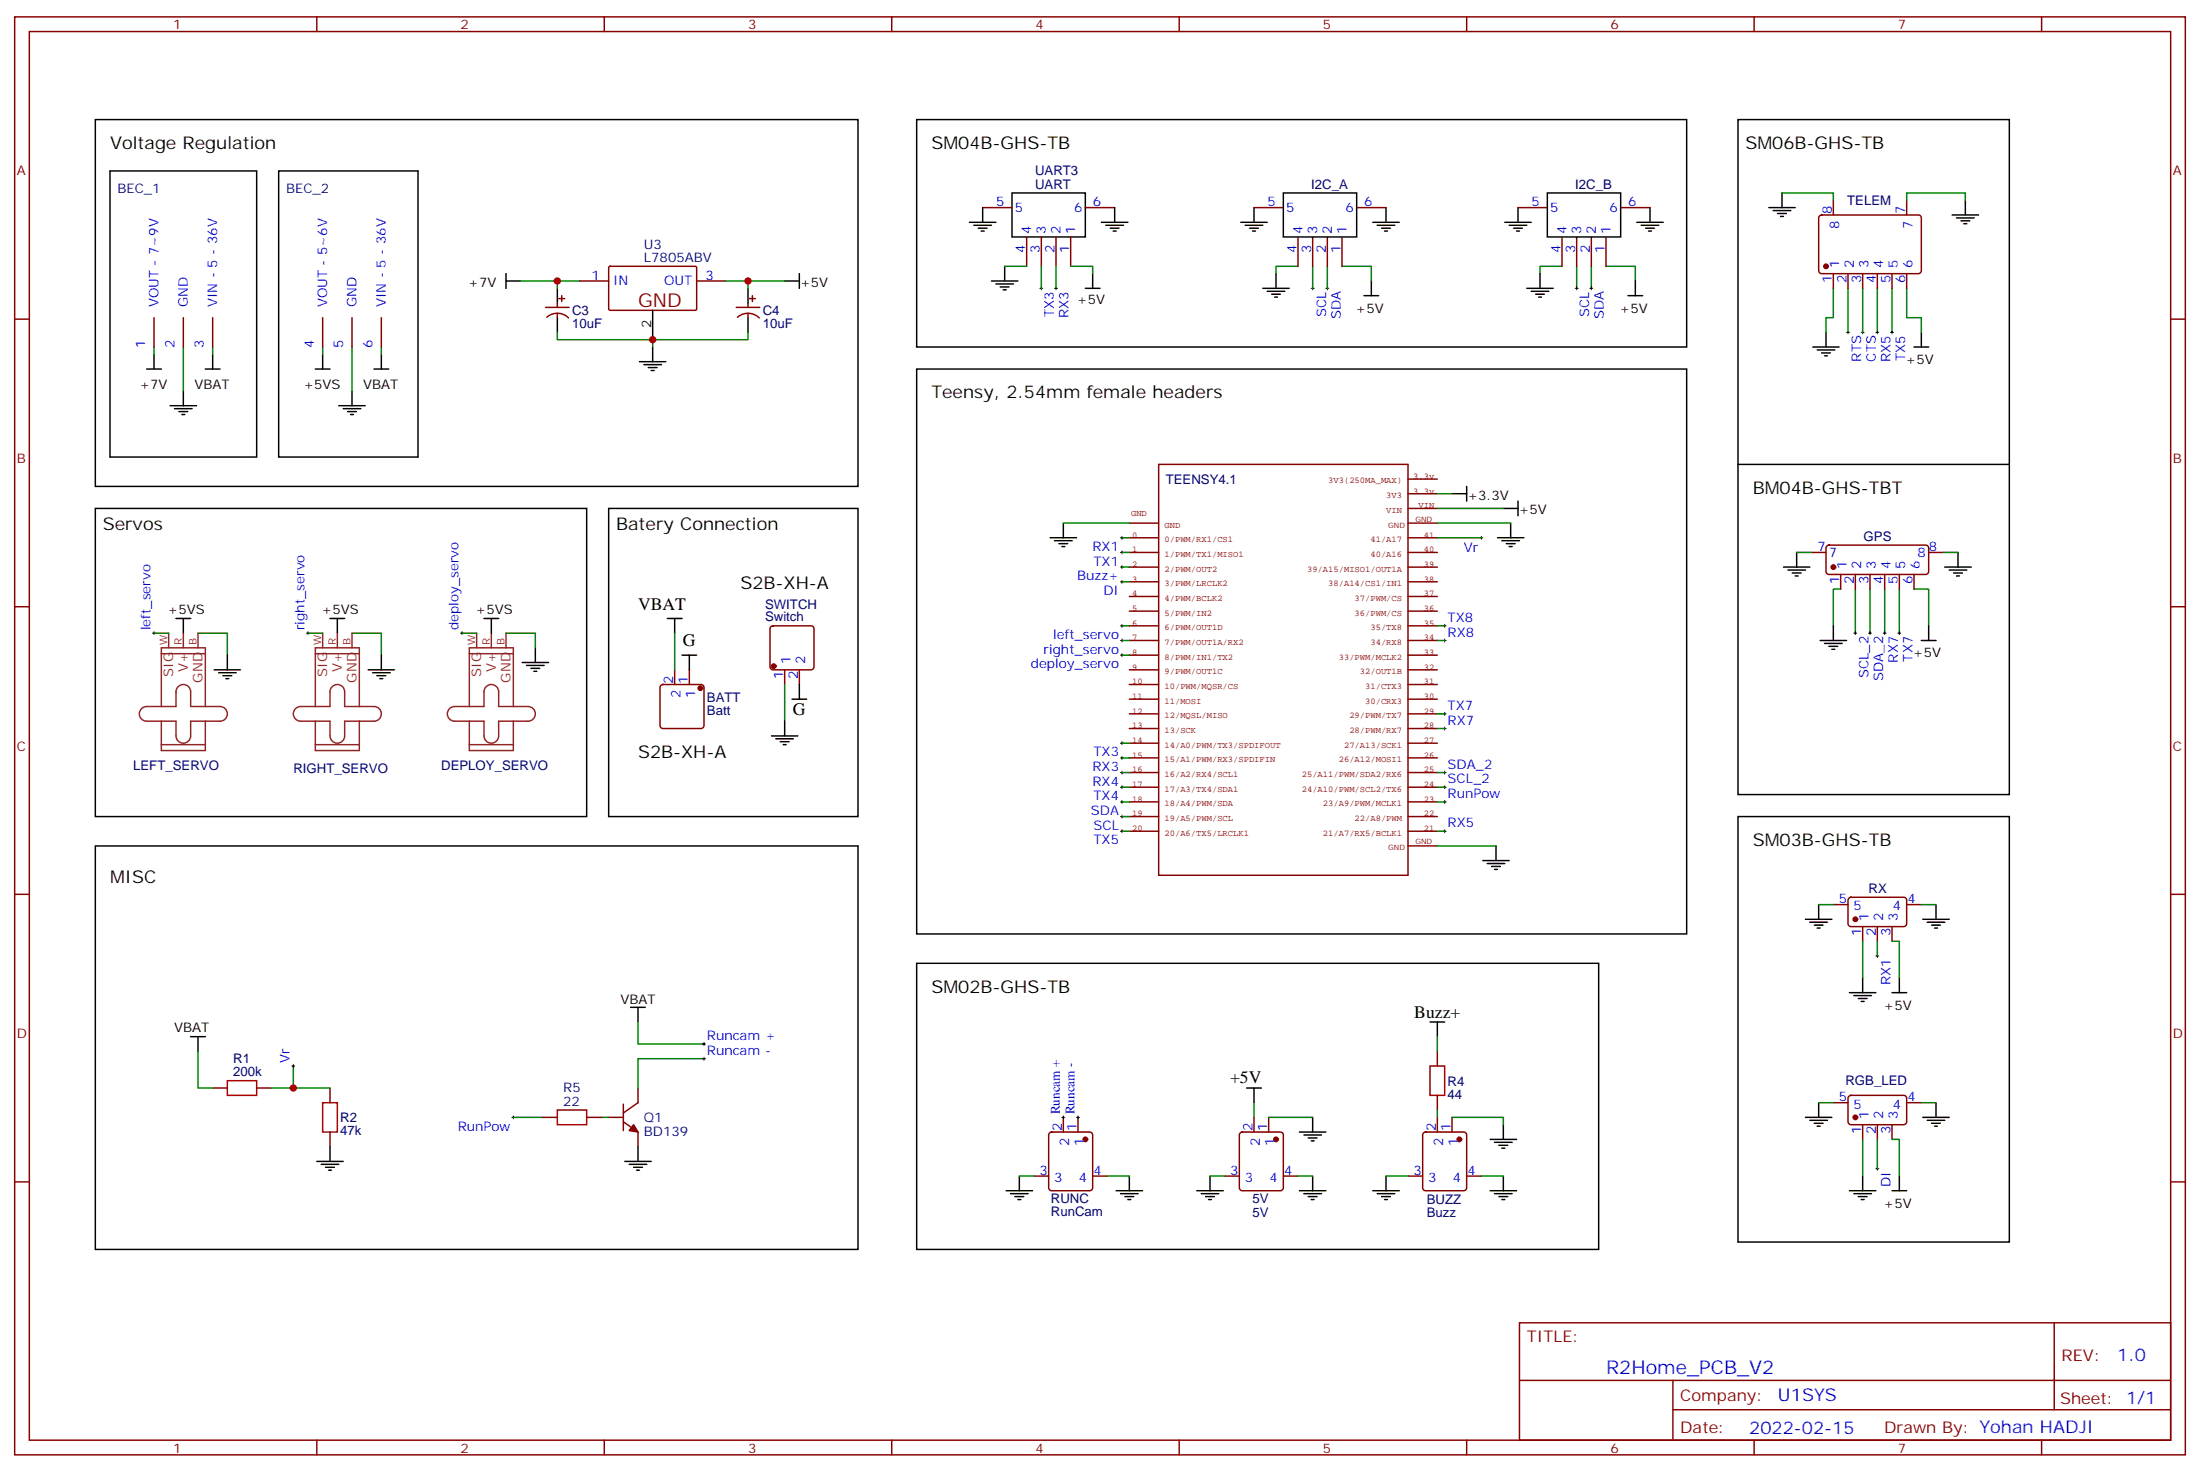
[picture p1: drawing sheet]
<svg xmlns="http://www.w3.org/2000/svg" width="529mm" height="354mm" viewBox="0 0 529 354" stroke-linecap="round" stroke-linejoin="round" font-family="sans-serif">
<g fill="none" stroke="#870000" stroke-width=".35">
<path d="M3.5 4.1h522.1v345.7h-522.1zM7.1 7.6h515v338.7h-515zM76.2 4.1v3.5M145.3 4.1v3.5M214.5 4.1v3.5M283.6 4.1v3.5M352.8 4.1v3.5M421.9 4.1v3.5M491.1 4.1v3.5M236.4 49.9h7M246.9 57v7M250.5 57v7"/>
<path d="M254 57v7M257.5 57v7M261.1 49.9h7M301.6 49.9h7.1M312.2 57v7M315.7 57v7M319.3 57v7M322.8 57v7M326.3 49.9h7.1M365.1 49.9h7.1M375.7 57v7M379.2 57v7"/>
<path d="M382.8 57v7M386.3 57v7M389.8 49.9h7.1M437.7 51.9l.4-.2h23.3a.71 .71 0 0 1 .7 .7v12.7a.76 .76 0 0 1-.7 .7h-23.3a.76 .76 0 0 1-.7-.7v-12.7zM441 48.2v3.5M458.6 48.2v3.5M3.5 76.7h3.6M37 76.4v7M44.1 76.4v7M51.2 76.4v7M77.6 76.4v7M84.7 76.4v7"/>
<path d="M91.7 76.4v7M131.2 73.9h5.7M131.5 76.3a3.8 3.8 0 0 1 5.3 .2M134.1 72.8v1.1M134.1 75.3v1.1M134.4 71.8h1.4M135.1 71.1v1.4M139.3 67.6h7.1M146.5 64.2l.3-.2 20.6 .1 .2 .3-.1 10-.3 .2h-20.6l-.2-.3zM167.6 67.6h7M177.1 73.9h5.6M177.4 76.3a3.8 3.8 0 0 1 5.2 .2"/>
<path d="M179.9 72.8v1.1M179.9 75.3v1.1M180.3 71.8h1.4M181 71.1v1.4M441 65.8v3.5M444.5 65.8v3.5M448 65.8v3.5M451.6 65.8v3.5M455.1 65.8v3.5M458.6 65.8v3.5M522.1 76.7h3.5M338.7 125.8h7"/>
<path d="M435.7 132.8h3.5M439.4 131.3l.5-.2h23.3a.71 .71 0 0 1 .7 .7v5.6a.76 .76 0 0 1-.7 .7h-23.3a.76 .76 0 0 1-.7-.7v-5.6zM442.7 138.1v3.5M446.3 138.1v3.5M449.8 138.1v3.5M453.3 138.1v3.5M456.8 138.1v3.5M460.4 138.1v3.5M463.9 132.8h3.5M3.5 145.9h3.6M185.4 150.7l.5-.2h9.2a.71 .71 0 0 1 .7 .7v9.1a.76 .76 0 0 1-.7 .7h-9.2a.76 .76 0 0 1-.7-.7v-9.1zM522.1 145.9h3.5"/>
<path d="M159 164.8l.5-.2h9.1a.71 .71 0 0 1 .7 .7v9.1a.76 .76 0 0 1-.7 .8h-9.1a.76 .76 0 0 1-.8-.8v-9.1zM162.3 161v3.6M165.8 161v3.6M188.7 161v3.6M192.3 161v3.6M3.5 215h3.6M338.7 203.4h7M441 217.5h3.5M444.7 215.9l.5-.2h12.7a.71 .71 0 0 1 .7 .7v5.7a.76 .76 0 0 1-.7 .7h-12.7a.76 .76 0 0 1-.7-.7v-5.7zM458.6 217.5h3.5M522.1 215h3.5M448 222.8v3.5"/>
<path d="M451.6 222.8v3.5M455.1 222.8v3.5M345.7 252.8v3.5M51.2 261.6h3.5M61.7 261.6h3.6M79.4 261.6v3.5M79.4 272.2v3.5M130.5 268.6h3.6M141.1 268.6h3.5M146.4 268.6h3.5M149.9 269.7l3.6 2.5v3.5M149.9 265.5v6.3"/>
<path d="M153.5 261.6v3.5l-3.6 2.5M252.5 272.4l.4-.2h9.2a.71 .71 0 0 1 .7 .7v12.7a.76 .76 0 0 1-.7 .7h-9.2a.76 .76 0 0 1-.7-.7v-12.7zM255.8 268.6v3.6M259.3 268.6v3.6M298.3 272.4l.5-.2h9.2a.71 .71 0 0 1 .7 .7v12.7a.76 .76 0 0 1-.7 .7h-9.2a.76 .76 0 0 1-.7-.7v-12.7zM301.6 268.6v3.6M305.2 268.6v3.6M342.4 272.4l.5-.2h9.2a.71 .71 0 0 1 .7 .7v12.7a.76 .76 0 0 1-.7 .7h-9.2a.76 .76 0 0 1-.7-.7v-12.7zM345.7 263.3v3.6M345.7 268.6v3.6M349.2 268.6v3.6M441 265.1h3.5"/>
<path d="M444.7 263.6l.5-.3h12.7a.71 .71 0 0 1 .7 .8v5.6a.76 .76 0 0 1-.7 .7h-12.7a.76 .76 0 0 1-.7-.7v-5.6zM448 270.4v3.5M451.6 270.4v3.5M455.1 270.4v3.5M458.6 265.1h3.5M3.5 284.2h3.6M248.7 282.8h3.5M262.8 282.8h3.5M294.6 282.8h3.5M308.7 282.8h3.5M338.7 282.8h3.5M352.8 282.8h3.5"/>
<path d="M522.1 284.2h3.5M365.5 318h156.6v28.3h-156.6zM494.1 318.1v20.8M365.5 331.9h156.5M402.4 338.9h119.6M402.4 331.9v14.1M76.2 346.3v3.5M145.3 346.3v3.5M214.5 346.3v3.5M283.6 346.3v3.5M352.8 346.3v3.5M421.9 346.3v3.5"/>
<path d="M491.1 346.3v3.5"/>
</g>
<g fill="none" stroke="#000" stroke-width=".35">
<path d="M22.9 28.8h183.5v88.1h-183.5zM220.5 28.8h185.2v54.6h-185.2zM418 28.8h65.3v162.2h-65.3zM26.5 41.1h35.2v68.8h-35.2zM67 41.1h33.5v68.8h-33.5zM233.2 53.4h6.3M234.2 54.2h4.3M235.3 54.9h2.1M236 55.6h.7M236.4 49.9v3.5M243.4 46.4h17.7v10.6h-17.7zM264.9 53.4h6.4"/>
<path d="M266 54.2h4.2M267.1 54.9h2.1M267.8 55.6h.7M268.1 49.9v3.5M298.4 53.4h6.4M299.5 54.2h4.2M300.6 54.9h2.1M301.3 55.6h.7M301.6 49.9v3.5M308.7 46.4h17.6v10.6h-17.6zM330.2 53.4h6.3M331.3 54.2h4.2"/>
<path d="M332.3 54.9h2.1M333 55.6h.7M333.4 49.9v3.5M361.9 53.4h6.4M363 54.2h4.2M364.1 54.9h2.1M364.8 55.6h.7M365.1 49.9v3.5M372.2 46.4h17.6v10.6h-17.6zM393.7 53.4h6.3M394.8 54.2h4.2M395.8 54.9h2.1"/>
<path d="M396.5 55.6h.7M396.9 49.9v3.5M425.4 49.9h6.4M426.5 50.6h4.2M427.6 51.3h2.1M428.3 52h.7M428.6 46.4v3.5M469.5 51.7h6.4M470.6 52.4h4.2M471.7 53.1h2.1M472.4 53.8h.7M472.7 48.2v3.5"/>
<path d="M121.7 67.6h3.5M121.7 65.8v3.5M134.1 69.3v3.5M134.1 76.4v3.5M157 74.6v7.1M179.9 69.3v3.5M179.9 76.4v3.5M188.7 67.6h3.6M192.3 65.8v3.5M238.5 67.6h6.3M239.5 68.3h4.3M240.6 69h2.1"/>
<path d="M241.3 69.7h.7M241.7 64v3.6M261.1 69.3h3.5M262.8 65.8v3.5M303.7 69.3h6.4M304.8 70h4.2M305.9 70.7h2.1M306.6 71.4h.7M306.9 65.8v3.5M328.1 71.1h3.5M329.8 67.6v3.5M367.2 69.3h6.4"/>
<path d="M368.3 70h4.2M369.4 70.7h2.1M370.1 71.4h.7M370.4 65.8v3.5M391.6 71.1h3.5M393.3 67.6v3.5M439.2 79.9v3.5M462.1 79.9v3.5M35.3 88.7h3.5M37 85.2v3.5M40.9 97.5h6.4M42 98.2h4.2"/>
<path d="M43 99h2.2M43.7 99.7h.7M44.1 94v3.5M49.4 88.7h3.5M51.2 85.2v3.5M75.8 88.7h3.6M77.6 85.2v3.5M81.5 97.5h6.3M82.5 98.2h4.3M83.6 99h2.1M84.3 99.7h.7M84.7 94v3.5"/>
<path d="M90 88.7h3.5M91.7 85.2v3.5M153.8 87h6.4M154.9 87.7h4.2M155.9 88.4h2.1M156.6 89.1h.7M157 83.4v3.6M220.5 88.7h185.2v135.8h-185.2zM436 83.4h6.4M437.1 84.1h4.2M438.1 84.8h2.2M438.9 85.5h.7"/>
<path d="M460.4 83.4h3.5M349.2 118.7h3.6M352.8 116.9v3.6M418 111.7h65.3M22.9 122.2h118.2v74.1h-118.2zM146.4 122.2h60v74.1h-60zM252.6 129.3h6.3M253.6 130h4.3M254.7 130.7h2.1M255.4 131.4h.7M255.8 125.8v3.5M360.2 129.3h6.3"/>
<path d="M361.2 130h4.3M361.6 122.2h3.5M362.3 130.7h2.1M363 131.4h.7M363.4 125.8v3.5M365.1 120.5v3.5M429 136.3h6.3M430 137.1h4.3M431.1 137.8h2.1M431.8 138.5h.7M432.2 132.8v3.5M467.8 136.3h6.3"/>
<path d="M468.8 137.1h4.3M469.9 137.8h2.1M470.6 138.5h.7M471 132.8v3.5M42.3 148.7h3.6M44.1 148.7v3.5M54.7 157.5v3.5M79.4 148.7h3.5M81.1 148.7v3.5M91.7 157.5v3.5M116.4 148.7h3.5M118.2 148.7v3.5"/>
<path d="M125.6 159.3h6.3M126.6 160h4.3M128.8 155.8v3.5M160.5 148.7h3.5M162.3 148.7v3.5M164 157.5h3.6M165.8 157.5v3.5M437.8 154h6.3M438.9 154.7h4.2M439.9 155.4h2.1M440.6 156.1h.7M441 150.5v3.5"/>
<path d="M462.1 154h3.6M463.9 150.5v3.5M51.5 161h6.4M52.6 161.7h4.2M53.6 162.5h2.1M54.3 163.2h.7M88.5 161h6.4M89.6 161.7h4.2M90.7 162.5h2.1M91.4 163.2h.7M127.7 160.7h2.1M128.4 161.4h.7"/>
<path d="M185.6 176.9h6.3M186.6 177.6h4.3M187.7 178.3h2.1M188.4 179h.7M188.7 173.4v3.5M190.5 168.1h3.5M192.3 164.6v3.5M418 196.3h65.3v102.3h-65.3zM22.9 203.4h183.5v97h-183.5zM356.7 206.9h6.3M357.7 207.6h4.2M358.8 208.3h2.1"/>
<path d="M359.5 209h.7M359.8 203.4v3.5M437.4 217.5v3.5M465.7 217.5v3.5M220.5 231.6h164v68.8h-164zM434.3 221h6.3M435.3 221.7h4.3M436.4 222.4h2.1M437.1 223.1h.7M444.9 238.7h6.3M445.9 239.4h4.2M448 235.1v3.6"/>
<path d="M455.1 238.7h3.5M456.8 235.1v3.6M462.5 221h6.3M463.5 221.7h4.3M464.6 222.4h2.1M465.3 223.1h.7M45.9 249.2h3.5M47.6 249.2v3.6M151.7 242.2h3.5M153.5 242.2v3.5M344 245.7h3.5M345.7 245.7v3.5"/>
<path d="M447 240.1h2.1M447.7 240.8h.7M76.2 279.2h6.3M77.3 279.9h4.2M79.4 275.7v3.5M150.3 279.2h6.3M151.3 279.9h4.3M153.5 275.7v3.5M299.9 261.6h3.5M301.6 261.6v3.5M312.6 272.2h6.3M313.6 272.9h4.3"/>
<path d="M314.7 273.6h2.1M315.4 274.3h.7M315.7 268.6v3.6M358.4 273.9h6.4M359.5 274.6h4.2M360.5 275.3h2.2M361.2 276h.7M361.6 270.4v3.5M434.3 268.6h6.3M435.3 269.3h4.3M436.4 270.1h2.1M437.1 270.8h.7"/>
<path d="M437.4 265.1v3.5M462.5 268.6h6.3M463.5 269.3h4.3M464.6 270.1h2.1M465.3 270.8h.7M465.7 265.1v3.5M78.3 280.6h2.1M79 281.3h.7M152.4 280.6h2.1M153.1 281.3h.7M242 286.3h6.4M243.1 287h4.2"/>
<path d="M244.1 287.7h2.1M244.8 288.4h.7M245.2 282.8v3.5M268.5 286.3h6.3M269.5 287h4.3M270.6 287.7h2.1M271.3 288.4h.7M271.6 282.8v3.5M287.9 286.3h6.3M288.9 287h4.3M290 287.7h2.1M290.7 288.4h.7"/>
<path d="M291 282.8v3.5M312.6 286.3h6.3M313.6 287h4.3M314.7 287.7h2.1M315.4 288.4h.7M315.7 282.8v3.5M330.2 286.3h6.3M331.3 287h4.2M332.3 287.7h2.1M333 288.4h.7M333.4 282.8v3.5M358.4 286.3h6.4"/>
<path d="M359.5 287h4.2M360.5 287.7h2.2M361.2 288.4h.7M361.6 282.8v3.5M444.9 286.3h6.3M445.9 287h4.2M447 287.7h2.1M447.7 288.4h.7M448 282.8v3.5M455.1 286.3h3.5M456.8 282.8v3.5"/>
</g>
<g fill="none" stroke="#008700" stroke-width=".35">
<path d="M428.6 46.4h12.4v1.8M458.6 48.2v-1.8h14.1v1.8M125.2 67.6h14.1M134.1 79.9v1.8h22.9v1.7M134.1 67.6v1.7M174.6 67.6h14.1M179.9 79.9v1.8h-22.9M179.9 67.6v1.7M241.7 64h5.2M250.5 64v5.3M254 64v5.3M257.5 64h5.3v1.8"/>
<path d="M312.2 64h-5.3v1.8M315.7 64v5.3M319.3 64v5.3M322.8 64h7v3.6M375.7 64h-5.3v1.8M379.2 64v5.3M382.8 64v5.3M386.3 64h7v3.6M441 69.3v7.1h-1.8v3.5M444.5 69.3v10.6M448 69.3v10.6M451.6 69.3v10.6"/>
<path d="M455.1 69.3v10.6M458.6 69.3v7.1h3.5v3.5M37 83.4v1.8M44.1 83.4v10.6M51.2 83.4v1.8M77.6 83.4v1.8M84.7 83.4v10.6M91.7 83.4v1.8M345.7 118.7h3.5M255.8 125.8h15.8M269.9 129.3h1.7M269.9 132.8h1.7"/>
<path d="M269.9 136.3h1.7M269.9 139.9h1.7M345.7 125.8h17.7M345.7 129.3h10.6M345.7 122.2h15.9M432.2 132.8h3.5M467.4 132.8h3.6M37 152.2h3.6M47.6 152.2h7.1v5.3M74.1 152.2h3.5M84.7 152.2h7v5.3M111.1 152.2h3.6"/>
<path d="M121.7 152.2h7.1v3.6M162.3 152.2v8.8M269.9 150.5h1.7M269.9 154h1.7M269.9 157.5h1.7M345.7 150.5h1.8M345.7 154h1.8M442.7 141.6h-1.7v8.9M446.3 141.6v10.6M449.8 141.6v10.6M453.3 141.6v10.6M456.8 141.6v10.6"/>
<path d="M460.4 141.6h3.5v8.9M188.7 164.6v8.8M269.9 178.7h1.7M345.7 171.6h1.8M345.7 175.2h1.8M269.9 182.2h1.7M269.9 185.7h1.7M269.9 189.3h1.7M269.9 192.8h1.7M269.9 196.3h1.7M269.9 199.8h1.7M345.7 185.7h1.8"/>
<path d="M345.7 189.3h1.8M345.7 192.8h1.8M345.7 199.8h1.8M345.7 203.4h14.1M437.4 217.5h3.6M462.1 217.5h3.6M448 226.3v8.8M451.6 226.3v3.5M455.1 226.3h1.7v8.8M47.6 252.8v8.8h3.6M70.6 256.3v5.3M153.5 245.7v5.3h15.8"/>
<path d="M169.3 254.5h-15.8v7.1M345.7 249.2v3.6M65.3 261.6h14.1M123.5 268.6h7M144.6 268.6h1.8M301.6 265.1v3.5M305.2 268.6h10.5M345.7 266.9v1.7M349.2 268.6h12.4v1.8M437.4 265.1h3.6M448 273.9v8.9M451.6 273.9v7.1"/>
<path d="M455.1 273.9h1.7v8.9M462.1 265.1h3.6M245.2 282.8h3.5M266.3 282.8h5.3M291 282.8h3.6M312.2 282.8h3.5M333.4 282.8h5.3M356.3 282.8h5.3"/>
</g>
<g fill="none" stroke="#8c2424" stroke-width=".35">
<path d="M38.8 157.2h10.6M40.6 152.2v3.6M44.1 152.2v3.6M47.6 152.2v3.6M75.8 157.2h10.6M77.6 152.2v3.6M81.1 152.2v3.6M84.7 152.2v3.6M112.9 157.2h10.6M114.7 152.2v3.6M118.2 152.2v3.6M121.7 152.2v3.6"/>
<path d="M34 170.4l.8-.5h.5h7v-3.6a1.76 1.76 0 0 1 1.8-1.7 1.76 1.76 0 0 1 1.8 1.7v3.6h7a1.76 1.76 0 0 1 1.8 1.7 1.76 1.76 0 0 1-1.8 1.8h-7v3.5a1.76 1.76 0 0 1-1.8 1.8 1.76 1.76 0 0 1-1.8-1.8v-3.5h-7a1.76 1.76 0 0 1-1.7-1.1 1.76 1.76 0 0 1 .4-1.9zM38.8 173.4v7h10.6v-7M38.8 169.9v-14.1h10.6v14.1M38.8 179h10.6M71.1 170.4l.8-.5h.4h7.1v-3.6a1.76 1.76 0 0 1 1.7-1.7 1.76 1.76 0 0 1 1.8 1.7v3.6h7.1a1.76 1.76 0 0 1 1.7 1.7 1.76 1.76 0 0 1-1.7 1.8h-7.1v3.5a1.76 1.76 0 0 1-1.8 1.8 1.76 1.76 0 0 1-1.7-1.8v-3.5h-7.1a1.76 1.76 0 0 1-1.6-1.1 1.76 1.76 0 0 1 .4-1.9zM75.8 173.4v7h10.6v-7M75.8 169.9v-14.1h10.6v14.1M75.8 179h10.6M108.1 170.4l.8-.5h.5h7v-3.6a1.76 1.76 0 0 1 1.8-1.7 1.76 1.76 0 0 1 1.7 1.7v3.6h7.1a1.76 1.76 0 0 1 1.8 1.7 1.76 1.76 0 0 1-1.8 1.8h-7.1v3.5a1.76 1.76 0 0 1-1.7 1.8 1.76 1.76 0 0 1-1.8-1.8v-3.5h-7a1.76 1.76 0 0 1-1.7-1.1 1.76 1.76 0 0 1 .4-1.9zM112.9 169.9v-14.1h10.6v14.1M112.9 173.4v7h10.6v-7M112.9 179h10.6"/>
</g>
<g fill="none" stroke="#000" stroke-width=".24">
<path d="M250.1 69.3h.7M250.5 69v.7M253.6 69.3h.8M254 69v.7M315.4 69.3h.7M315.7 69v.7M318.9 69.3h.7M319.3 69v.7M378.9 69.3h.7M379.2 69v.7M382.4 69.3h.7M382.8 69v.7"/>
<path d="M444.1 79.9h.8M444.5 79.6v.7M447.7 79.9h.7M448 79.6v.7M451.2 79.9h.7M451.6 79.6v.7M454.7 79.9h.7M455.1 79.6v.7M269.5 132.8h.7M269.5 129.3h.7M269.5 139.9h.7M269.5 136.3h.7"/>
<path d="M269.9 128.9v.7M269.9 132.5v.7M269.9 136v.7M269.9 139.5v.7M356 129.3h.7M356.3 128.9v.7M36.7 152.2h.7M37 151.9v.7M73.7 152.2h.7M74.1 151.9v.7M110.8 152.2h.7M111.1 151.9v.7"/>
<path d="M269.5 154h.7M269.5 150.5h.7M269.5 157.5h.7M269.9 150.1v.7M269.9 153.6v.7M269.9 157.2v.7M347.1 154h.7M347.1 150.5h.7M347.5 150.1v.7M347.5 153.6v.7M445.9 152.2h.7M446.3 151.9v.7"/>
<path d="M449.4 152.2h.7M449.8 151.9v.7M453 152.2h.7M453.3 151.9v.7M456.5 152.2h.7M456.8 151.9v.7M269.5 178.7h.7M269.9 178.3v.7M347.1 175.2h.7M347.1 171.6h.7M347.5 171.3v.7M347.5 174.8v.7"/>
<path d="M269.5 199.8h.7M269.5 189.3h.7M269.5 185.7h.7M269.5 192.8h.7M269.5 196.3h.7M269.5 182.2h.7M269.9 181.9v.7M269.9 185.4v.7M269.9 188.9v.7M269.9 192.4v.7M269.9 196v.7M269.9 199.5v.7"/>
<path d="M347.1 199.8h.7M347.1 189.3h.7M347.1 185.7h.7M347.1 192.8h.7M347.5 185.4v.7M347.5 188.9v.7M347.5 192.4v.7M347.5 199.5v.7M451.2 229.8h.7M451.6 229.5v.7M70.2 256.3h.7M70.6 255.9v.7"/>
<path d="M169 251h.7M169 254.5h.7M169.3 250.6v.8M169.3 254.2v.7M123.1 268.6h.7M123.5 268.3v.7M255.4 268.6h.7M255.8 268.3v.7M258.9 268.6h.7M259.3 268.3v.7M451.2 281h.7M451.6 280.6v.7"/>
</g>
<g fill="none" stroke="#850000" stroke-width=".35">
<path d="M278.7 111.7h60v98.7h-60zM338.7 118.7h7M338.7 115.2h7M271.6 129.3h7.1M271.6 132.8h7.1M271.6 136.3h7.1M271.6 139.9h7.1M271.6 125.8h7.1M338.7 129.3h7M338.7 132.8h7M338.7 136.3h7M338.7 139.9h7"/>
<path d="M338.7 122.2h7M271.6 157.5h7.1M271.6 154h7.1M271.6 150.5h7.1M271.6 146.9h7.1M271.6 143.4h7.1M338.7 157.5h7M338.7 154h7M338.7 150.5h7M338.7 146.9h7M338.7 143.4h7M271.6 164.6h7.1"/>
<path d="M271.6 168.1h7.1M271.6 171.6h7.1M271.6 175.2h7.1M271.6 178.7h7.1M271.6 161h7.1M338.7 164.6h7M338.7 168.1h7M338.7 171.6h7M338.7 175.2h7M338.7 178.7h7M338.7 161h7M271.6 182.2h7.1"/>
<path d="M271.6 185.7h7.1M271.6 189.3h7.1M271.6 192.8h7.1M271.6 196.3h7.1M271.6 199.8h7.1M338.7 182.2h7M338.7 185.7h7M338.7 189.3h7M338.7 192.8h7M338.7 196.3h7M338.7 199.8h7"/>
</g>
<path d="M54.7 259.8h7v3.5h-7zM344 256.3h3.5v7h-3.5zM77.6 265.1h3.5v7.1h-3.5zM134.1 266.9h7v3.5h-7z" fill="none" stroke="#a10000" stroke-width=".35"/>
<g fill="#870000" stroke="#870000" stroke-width=".35">
<path d="M152.4 270.4l1.1 1.8-2.2-.4z"/>
<circle cx="261.1" cy="273.9" r=".53"/>
<circle cx="306.9" cy="273.9" r=".53"/>
<circle cx="168.5" cy="165.5" r=".53"/>
<circle cx="186.1" cy="160.2" r=".53"/>
<circle cx="351" cy="273.9" r=".53"/>
<circle cx="439.2" cy="64" r=".53"/>
<circle cx="441" cy="136.3" r=".53"/>
<circle cx="446.3" cy="221" r=".53"/>
<circle cx="446.3" cy="268.6" r=".53"/>
</g>
<g fill="#c00">
<circle cx="134.1" cy="67.6" r=".88"/>
<circle cx="179.9" cy="67.6" r=".88"/>
<circle cx="157" cy="81.7" r=".88"/>
<circle cx="70.6" cy="261.6" r=".88"/>
</g>
<text font-size="4.6" fill="#800" x="153.5" y="73.9">GND</text>
<text font-size="4.6" fill="#00f" x="386.3" y="330.4">R2Home_PCB_V2</text>
<g font-size="4.2">
<text x="26.5" y="35.8">Voltage Regulation</text>
<text x="224" y="35.8">SM04B-GHS-TB</text>
<text x="419.8" y="35.8">SM06B-GHS-TB</text>
<text x="224" y="95.8">Teensy, 2.54mm female headers</text>
<text x="421.6" y="118.7">BM04B-GHS-TBT</text>
<text x="24.7" y="127.5">Servos</text>
<text x="148.2" y="127.5">Batery Connection</text>
<text x="178.1" y="141.6">S2B-XH-A</text>
<text x="153.5" y="146.6">VBAT</text>
<text x="164.3" y="155.4">G</text>
<text x="190.7" y="172">G</text>
<text x="153.5" y="182.2">S2B-XH-A</text>
<text x="421.6" y="203.4">SM03B-GHS-TB</text>
<text x="26.5" y="212.2">MISC</text>
<text x="224" y="238.7">SM02B-GHS-TB</text>
<text x="340.2" y="244.8">Buzz+</text>
<text x="295.9" y="260.5">+5V</text>
</g>
<g font-size="4.2" fill="#00f">
<text x="509.3" y="327.3">1.0</text>
<text x="427.7" y="336.9">U1SYS</text>
<text x="420.7" y="344.7">2022-02-15</text>
</g>
<g font-size="3.9" fill="#800">
<text x="367.2" y="322.6">TITLE:</text>
<text x="495.9" y="327.3">REV:</text>
<text x="404.1" y="336.8">Company:</text>
<text x="495.5" y="337.4">Sheet: 1/1</text>
<text x="404.1" y="344.5">Date:</text>
<text x="453.2" y="344.6">Drawn By: Yohan HADJI</text>
</g>
<g font-size="3.2" fill="#800">
<text x="41.6" y="7.1">1</text>
<text x="110.8" y="7.1">2</text>
<text x="179.9" y="7.1">3</text>
<text x="249.1" y="7.1">4</text>
<text x="318.2" y="7.1">5</text>
<text x="387.3" y="7.1">6</text>
<text x="456.5" y="7.1">7</text>
<text x="4.1" y="42.2">A</text>
<text x="522.6" y="42.2">A</text>
<text x="4.1" y="111.3">B</text>
<text x="522.6" y="111.3">B</text>
<text x="4.1" y="180.4">C</text>
<text x="522.6" y="180.4">C</text>
<text x="4.1" y="249.6">D</text>
<text x="522.6" y="249.6">D</text>
<text x="41.6" y="349.2">1</text>
<text x="110.8" y="349.2">2</text>
<text x="179.9" y="349.2">3</text>
<text x="249.1" y="349.2">4</text>
<text x="318.2" y="349.2">5</text>
<text x="387.3" y="349.2">6</text>
<text x="456.5" y="349.2">7</text>
</g>
<g font-size="3.2" fill="#000080">
<text x="28.2" y="46.4">BEC_1</text>
<text x="68.8" y="46.4">BEC_2</text>
<text x="249" y="45.3">UART</text>
<text x="249" y="42.1">UART3</text>
<text x="315.4" y="45.3">I2C_A</text>
<text x="378.9" y="45.3">I2C_B</text>
<text x="444.3" y="49.3">TELEM</text>
<text x="154.9" y="59.8">U3</text>
<text x="154.9" y="63">L7805ABV</text>
<text x="137.6" y="75.8">C3</text>
<text x="183.4" y="75.8">C4</text>
<text x="137.6" y="79">10uF</text>
<text x="183.4" y="79">10uF</text>
<text x="280.4" y="116.3">TEENSY4.1</text>
<text x="448.3" y="130">GPS</text>
<text x="184" y="149.4">Switch</text>
<text x="184" y="146.3">SWITCH</text>
<text x="170" y="172">Batt</text>
<text x="170" y="168.8">BATT</text>
<text x="32" y="185.1">LEFT_SERVO</text>
<text x="70.6" y="185.7">RIGHT_SERVO</text>
<text x="106.1" y="185.1">DEPLOY_SERVO</text>
<text x="449.4" y="214.7">RX</text>
<text x="56.1" y="255.6">R1</text>
<text x="56.1" y="258.8">200k</text>
<text x="135.5" y="262.6">R5</text>
<text x="348.2" y="261">R4</text>
<text x="443.9" y="261">RGB_LED</text>
<text x="81.8" y="269.8">R2</text>
<text x="135.5" y="265.8">22</text>
<text x="154.9" y="269.8">Q1</text>
<text x="348.2" y="264.2">44</text>
<text x="81.8" y="272.9">47k</text>
<text x="154.9" y="273.1">BD139</text>
<text x="252.8" y="292.4">RunCam</text>
<text x="252.8" y="289.2">RUNC</text>
<text x="301.3" y="292.5">5V</text>
<text x="301.3" y="289.3">5V</text>
<text x="343.2" y="292.7">Buzz</text>
<text x="343.2" y="289.4">BUZZ</text>
</g>
<g font-size="3.2" fill="#00f">
<text x="239.6" y="49.6">5</text>
<text x="244.1" y="51">5</text>
<text x="258.3" y="51">6</text>
<text x="262.8" y="49.6">6</text>
<text x="304.9" y="49.6">5</text>
<text x="309.4" y="51">5</text>
<text x="323.6" y="51">6</text>
<text x="328.1" y="49.6">6</text>
<text x="368.4" y="49.6">5</text>
<text x="372.9" y="51">5</text>
<text x="387.1" y="51">6</text>
<text x="391.6" y="49.6">6</text>
<text x="440.6" y="51.5" transform="rotate(-90 440.6 51.5)">8</text>
<text x="458.3" y="51.5" transform="rotate(-90 458.3 51.5)">7</text>
<text x="248" y="56.3" transform="rotate(-90 248 56.3)">4</text>
<text x="251.5" y="56.3" transform="rotate(-90 251.5 56.3)">3</text>
<text x="255.1" y="56.3" transform="rotate(-90 255.1 56.3)">2</text>
<text x="258.6" y="56.3" transform="rotate(-90 258.6 56.3)">1</text>
<text x="313.3" y="56.3" transform="rotate(-90 313.3 56.3)">4</text>
<text x="316.8" y="56.3" transform="rotate(-90 316.8 56.3)">3</text>
<text x="320.3" y="56.3" transform="rotate(-90 320.3 56.3)">2</text>
<text x="323.8" y="56.3" transform="rotate(-90 323.8 56.3)">1</text>
<text x="376.8" y="56.3" transform="rotate(-90 376.8 56.3)">4</text>
<text x="380.3" y="56.3" transform="rotate(-90 380.3 56.3)">3</text>
<text x="383.8" y="56.3" transform="rotate(-90 383.8 56.3)">2</text>
<text x="387.3" y="56.3" transform="rotate(-90 387.3 56.3)">1</text>
<text x="442.4" y="55" transform="rotate(-90 442.4 55)">8</text>
<text x="460" y="55" transform="rotate(-90 460 55)">7</text>
<text x="246.6" y="60.8" transform="rotate(-90 246.6 60.8)">4</text>
<text x="250.1" y="60.8" transform="rotate(-90 250.1 60.8)">3</text>
<text x="253.6" y="60.8" transform="rotate(-90 253.6 60.8)">2</text>
<text x="257.2" y="60.8" transform="rotate(-90 257.2 60.8)">1</text>
<text x="311.9" y="60.8" transform="rotate(-90 311.9 60.8)">4</text>
<text x="315.4" y="60.8" transform="rotate(-90 315.4 60.8)">3</text>
<text x="318.9" y="60.8" transform="rotate(-90 318.9 60.8)">2</text>
<text x="322.4" y="60.8" transform="rotate(-90 322.4 60.8)">1</text>
<text x="375.4" y="60.8" transform="rotate(-90 375.4 60.8)">4</text>
<text x="378.9" y="60.8" transform="rotate(-90 378.9 60.8)">3</text>
<text x="382.4" y="60.8" transform="rotate(-90 382.4 60.8)">2</text>
<text x="385.9" y="60.8" transform="rotate(-90 385.9 60.8)">1</text>
<text x="442.4" y="64.5" transform="rotate(-90 442.4 64.5)">1</text>
<text x="445.9" y="64.5" transform="rotate(-90 445.9 64.5)">2</text>
<text x="449.4" y="64.5" transform="rotate(-90 449.4 64.5)">3</text>
<text x="453" y="64.5" transform="rotate(-90 453 64.5)">4</text>
<text x="456.5" y="64.5" transform="rotate(-90 456.5 64.5)">5</text>
<text x="460" y="64.5" transform="rotate(-90 460 64.5)">6</text>
<text x="142.3" y="67.2">1</text>
<text x="147.5" y="68.6">IN</text>
<text x="159.7" y="68.6">OUT</text>
<text x="169.7" y="67.2">3</text>
<text x="440.6" y="68" transform="rotate(-90 440.6 68)">1</text>
<text x="444.1" y="68" transform="rotate(-90 444.1 68)">2</text>
<text x="447.7" y="68" transform="rotate(-90 447.7 68)">3</text>
<text x="451.2" y="68" transform="rotate(-90 451.2 68)">4</text>
<text x="454.7" y="68" transform="rotate(-90 454.7 68)">5</text>
<text x="458.3" y="68" transform="rotate(-90 458.3 68)">6</text>
<text x="38.1" y="73.9" transform="rotate(-90 38.1 73.9)">VOUT - 7~9V</text>
<text x="45.2" y="73.9" transform="rotate(-90 45.2 73.9)">GND</text>
<text x="52.2" y="73.9" transform="rotate(-90 52.2 73.9)">VIN - 5 - 36V</text>
<text x="78.7" y="73.9" transform="rotate(-90 78.7 73.9)">VOUT - 5~6V</text>
<text x="85.7" y="73.9" transform="rotate(-90 85.7 73.9)">GND</text>
<text x="92.8" y="73.9" transform="rotate(-90 92.8 73.9)">VIN - 5 - 36V</text>
<text x="253.5" y="76.2" transform="rotate(-90 253.5 76.2)">TX3</text>
<text x="257" y="76.4" transform="rotate(-90 257 76.4)">RX3</text>
<text x="319" y="76.2" transform="rotate(-90 319 76.2)">SCL</text>
<text x="322.5" y="76.8" transform="rotate(-90 322.5 76.8)">SDA</text>
<text x="382.3" y="76.2" transform="rotate(-90 382.3 76.2)">SCL</text>
<text x="385.8" y="76.8" transform="rotate(-90 385.8 76.8)">SDA</text>
<text x="34.9" y="83.7" transform="rotate(-90 34.9 83.7)">1</text>
<text x="42" y="83.7" transform="rotate(-90 42 83.7)">2</text>
<text x="49" y="83.7" transform="rotate(-90 49 83.7)">3</text>
<text x="75.5" y="83.7" transform="rotate(-90 75.5 83.7)">4</text>
<text x="82.5" y="83.7" transform="rotate(-90 82.5 83.7)">5</text>
<text x="89.6" y="83.7" transform="rotate(-90 89.6 83.7)">6</text>
<text x="447.7" y="86.9" transform="rotate(-90 447.7 86.9)">RTS</text>
<text x="451.2" y="86.9" transform="rotate(-90 451.2 86.9)">CTS</text>
<text x="454.7" y="87" transform="rotate(-90 454.7 87)">RX5</text>
<text x="458.3" y="86.7" transform="rotate(-90 458.3 86.7)">TX5</text>
<text x="262.8" y="132.5">RX1</text>
<text x="263" y="136">TX1</text>
<text x="352.1" y="132.6">Vr</text>
<text x="437.2" y="132.5">7</text>
<text x="439.9" y="133.9">7</text>
<text x="444.1" y="136.8" transform="rotate(-90 444.1 136.8)">1</text>
<text x="447.7" y="136.8" transform="rotate(-90 447.7 136.8)">2</text>
<text x="451.2" y="136.8" transform="rotate(-90 451.2 136.8)">3</text>
<text x="454.7" y="136.8" transform="rotate(-90 454.7 136.8)">4</text>
<text x="458.3" y="136.8" transform="rotate(-90 458.3 136.8)">5</text>
<text x="461.2" y="133.9">8</text>
<text x="461.8" y="136.8" transform="rotate(-90 461.8 136.8)">6</text>
<text x="463.9" y="132.5">8</text>
<text x="259.1" y="139.5">Buzz+</text>
<text x="265.4" y="143.1">DI</text>
<text x="442.4" y="140.3" transform="rotate(-90 442.4 140.3)">1</text>
<text x="445.9" y="140.3" transform="rotate(-90 445.9 140.3)">2</text>
<text x="449.4" y="140.3" transform="rotate(-90 449.4 140.3)">3</text>
<text x="453" y="140.3" transform="rotate(-90 453 140.3)">4</text>
<text x="456.5" y="140.3" transform="rotate(-90 456.5 140.3)">5</text>
<text x="460" y="140.3" transform="rotate(-90 460 140.3)">6</text>
<text x="348.2" y="149.5">TX8</text>
<text x="36.2" y="151.5" transform="rotate(-90 36.2 151.5)">left_servo</text>
<text x="73.2" y="151.5" transform="rotate(-90 73.2 151.5)">right_servo</text>
<text x="110.3" y="151.5" transform="rotate(-90 110.3 151.5)">deploy_servo</text>
<text x="253.3" y="153.6">left_servo</text>
<text x="348.2" y="153">RX8</text>
<text x="190.1" y="159.7" transform="rotate(-90 190.1 159.7)">1</text>
<text x="193.7" y="159.7" transform="rotate(-90 193.7 159.7)">2</text>
<text x="247.9" y="160.7">deploy_servo</text>
<text x="251" y="157.2">right_servo</text>
<text x="456.5" y="159.3" transform="rotate(-90 456.5 159.3)">RX7</text>
<text x="460" y="159.1" transform="rotate(-90 460 159.1)">TX7</text>
<text x="161.9" y="164.4" transform="rotate(-90 161.9 164.4)">2</text>
<text x="163.7" y="167.9" transform="rotate(-90 163.7 167.9)">2</text>
<text x="165.5" y="164.4" transform="rotate(-90 165.5 164.4)">1</text>
<text x="167.2" y="167.9" transform="rotate(-90 167.2 167.9)">1</text>
<text x="188.4" y="163.2" transform="rotate(-90 188.4 163.2)">1</text>
<text x="191.9" y="163.2" transform="rotate(-90 191.9 163.2)">2</text>
<text x="449.4" y="163.1" transform="rotate(-90 449.4 163.1)">SCL_2</text>
<text x="453" y="163.7" transform="rotate(-90 453 163.7)">SDA_2</text>
<text x="348.2" y="170.7">TX7</text>
<text x="348.2" y="174.2">RX7</text>
<text x="262.8" y="185.4">RX3</text>
<text x="263" y="181.8">TX3</text>
<text x="348.2" y="184.8">SDA_2</text>
<text x="262.8" y="188.9">RX4</text>
<text x="348.2" y="191.9">RunPow</text>
<text x="348.2" y="188.3">SCL_2</text>
<text x="262.4" y="196">SDA</text>
<text x="263" y="192.4">TX4</text>
<text x="263" y="199.5">SCL</text>
<text x="263" y="203">TX5</text>
<text x="348.2" y="198.9">RX5</text>
<text x="442.3" y="217.1">5</text>
<text x="445.8" y="218.9">5</text>
<text x="449.4" y="221.5" transform="rotate(-90 449.4 221.5)">1</text>
<text x="453" y="221.5" transform="rotate(-90 453 221.5)">2</text>
<text x="455.3" y="218.9">4</text>
<text x="456.5" y="221.5" transform="rotate(-90 456.5 221.5)">3</text>
<text x="458.8" y="217.1">4</text>
<text x="447.7" y="225" transform="rotate(-90 447.7 225)">1</text>
<text x="451.2" y="225" transform="rotate(-90 451.2 225)">2</text>
<text x="454.7" y="225" transform="rotate(-90 454.7 225)">3</text>
<text x="454.7" y="236.9" transform="rotate(-90 454.7 236.9)">RX1</text>
<text x="170" y="250.1">Runcam +</text>
<text x="69.6" y="255.6" transform="rotate(-90 69.6 255.6)">Vr</text>
<text x="170" y="253.6">Runcam -</text>
<text x="442.3" y="264.8">5</text>
<text x="445.8" y="266.5">5</text>
<text x="449.4" y="269.1" transform="rotate(-90 449.4 269.1)">1</text>
<text x="453" y="269.1" transform="rotate(-90 453 269.1)">2</text>
<text x="455.3" y="266.5">4</text>
<text x="456.5" y="269.1" transform="rotate(-90 456.5 269.1)">3</text>
<text x="458.8" y="264.8">4</text>
<text x="110.1" y="271.8">RunPow</text>
<text x="255.4" y="272" transform="rotate(-90 255.4 272)">2 Runcam +</text>
<text x="257.2" y="275.5" transform="rotate(-90 257.2 275.5)">2</text>
<text x="258.9" y="272" transform="rotate(-90 258.9 272)">1 Runcam -</text>
<text x="260.7" y="275.5" transform="rotate(-90 260.7 275.5)">1</text>
<text x="301.3" y="272" transform="rotate(-90 301.3 272)">2</text>
<text x="303" y="275.5" transform="rotate(-90 303 275.5)">2</text>
<text x="304.8" y="272" transform="rotate(-90 304.8 272)">1</text>
<text x="306.6" y="275.5" transform="rotate(-90 306.6 275.5)">1</text>
<text x="345.4" y="272" transform="rotate(-90 345.4 272)">2</text>
<text x="347.1" y="275.5" transform="rotate(-90 347.1 275.5)">2</text>
<text x="348.9" y="272" transform="rotate(-90 348.9 272)">1</text>
<text x="350.7" y="275.5" transform="rotate(-90 350.7 275.5)">1</text>
<text x="447.7" y="272.6" transform="rotate(-90 447.7 272.6)">1</text>
<text x="451.2" y="272.6" transform="rotate(-90 451.2 272.6)">2</text>
<text x="454.7" y="272.6" transform="rotate(-90 454.7 272.6)">3</text>
<text x="250" y="282.4">3</text>
<text x="253.5" y="284.2">3</text>
<text x="259.5" y="284.2">4</text>
<text x="263" y="282.4">4</text>
<text x="295.9" y="282.4">3</text>
<text x="299.4" y="284.2">3</text>
<text x="305.4" y="284.2">4</text>
<text x="308.9" y="282.4">4</text>
<text x="340" y="282.4">3</text>
<text x="343.5" y="284.2">3</text>
<text x="349.5" y="284.2">4</text>
<text x="353" y="282.4">4</text>
<text x="454.7" y="285.5" transform="rotate(-90 454.7 285.5)">DI</text>
</g>
<g font-size="3.2">
<text x="112.6" y="69">+7V</text>
<text x="192.4" y="69">+5V</text>
<text x="259" y="73.2">+5V</text>
<text x="326.1" y="75.2">+5V</text>
<text x="389.6" y="75.2">+5V</text>
<text x="156.6" y="78.7" transform="rotate(-90 156.6 78.7)">2</text>
<text x="458.4" y="87.5">+5V</text>
<text x="33.5" y="93.6">+7V</text>
<text x="46.8" y="93.6">VBAT</text>
<text x="73" y="93.6">+5VS</text>
<text x="87.3" y="93.6">VBAT</text>
<text x="353" y="120.1">+3.3V</text>
<text x="365.3" y="123.6">+5V</text>
<text x="40.3" y="147.6">+5VS</text>
<text x="77.4" y="147.6">+5VS</text>
<text x="114.4" y="147.6">+5VS</text>
<text x="460.1" y="158">+5V</text>
<text x="149.2" y="241.5">VBAT</text>
<text x="453.1" y="242.7">+5V</text>
<text x="41.9" y="248.1">VBAT</text>
<text x="453.1" y="290.3">+5V</text>
</g>
<g font-size="3.2" fill="#8d2323">
<text x="45.2" y="161.6" transform="rotate(-90 45.2 161.6)">V+</text>
<text x="82.2" y="161.6" transform="rotate(-90 82.2 161.6)">V+</text>
<text x="119.2" y="161.6" transform="rotate(-90 119.2 161.6)">V+</text>
<text x="41.6" y="162.8" transform="rotate(-90 41.6 162.8)">SIG</text>
<text x="48.7" y="164.1" transform="rotate(-90 48.7 164.1)">GND</text>
<text x="78.7" y="162.8" transform="rotate(-90 78.7 162.8)">SIG</text>
<text x="85.7" y="164.1" transform="rotate(-90 85.7 164.1)">GND</text>
<text x="115.7" y="162.8" transform="rotate(-90 115.7 162.8)">SIG</text>
<text x="122.8" y="164.1" transform="rotate(-90 122.8 164.1)">GND</text>
</g>
<g font-size="2.5" fill="#8d2323">
<text x="40.2" y="155" transform="rotate(-90 40.2 155)">W</text>
<text x="43.7" y="155" transform="rotate(-90 43.7 155)">R</text>
<text x="47.3" y="155" transform="rotate(-90 47.3 155)">B</text>
<text x="77.3" y="155" transform="rotate(-90 77.3 155)">W</text>
<text x="80.8" y="155" transform="rotate(-90 80.8 155)">R</text>
<text x="84.3" y="155" transform="rotate(-90 84.3 155)">B</text>
<text x="114.3" y="155" transform="rotate(-90 114.3 155)">W</text>
<text x="117.8" y="155" transform="rotate(-90 117.8 155)">R</text>
<text x="121.4" y="155" transform="rotate(-90 121.4 155)">B</text>
</g>
<g font-size="2.1" fill="#840000">
<text x="319.5" y="116.2">3V3(250MA_MAX)</text>
<text x="333.4" y="119.8">3V3</text>
<text x="339.9" y="118.7">3.3v</text>
<text x="339.9" y="115.1">3.3v</text>
<text x="272.1" y="124">GND</text>
<text x="333.4" y="123.3">VIN</text>
<text x="341.2" y="122.2">VIN</text>
<text x="272.3" y="129.3">0</text>
<text x="280.1" y="130.4">0/PWM/RX1/CS1</text>
<text x="280.1" y="126.8">GND</text>
<text x="329.6" y="130.4">41/A17</text>
<text x="342.5" y="129.3">41</text>
<text x="272.3" y="132.8">1</text>
<text x="272.3" y="136.3">2</text>
<text x="280.1" y="133.9">1/PWM/TX1/MISO1</text>
<text x="280.1" y="137.4">2/PWM/OUT2</text>
<text x="314.4" y="137.4">39/A15/MISO1/OUT1A</text>
<text x="329.6" y="133.9">40/A16</text>
<text x="342.5" y="136.3">39</text>
<text x="342.5" y="132.8">40</text>
<text x="272.3" y="139.8">3</text>
<text x="272.3" y="143.4">4</text>
<text x="280.1" y="140.9">3/PWM/LRCLK2</text>
<text x="319.5" y="140.9">38/A14/CS1/IN1</text>
<text x="342.5" y="143.4">37</text>
<text x="342.5" y="139.8">38</text>
<text x="272.3" y="146.9">5</text>
<text x="280.1" y="144.5">4/PWM/BCLK2</text>
<text x="280.1" y="148">5/PWM/IN2</text>
<text x="325.8" y="148">36/PWM/CS</text>
<text x="325.8" y="144.5">37/PWM/CS</text>
<text x="342.5" y="146.9">36</text>
<text x="272.3" y="150.4">6</text>
<text x="272.3" y="154">7</text>
<text x="280.1" y="151.5">6/PWM/OUT1D</text>
<text x="280.1" y="155">7/PWM/OUT1A/RX2</text>
<text x="329.6" y="155">34/RX8</text>
<text x="329.6" y="151.5">35/TX8</text>
<text x="342.5" y="154">34</text>
<text x="342.5" y="150.4">35</text>
<text x="272.3" y="157.5">8</text>
<text x="272.3" y="161">9</text>
<text x="280.1" y="158.6">8/PWM/IN1/TX2</text>
<text x="322" y="158.6">33/PWM/MCLK2</text>
<text x="342.5" y="161">32</text>
<text x="342.5" y="157.5">33</text>
<text x="272.3" y="164.5">10</text>
<text x="280.1" y="165.6">10/PWM/MQSR/CS</text>
<text x="280.1" y="162.1">9/PWM/OUT1C</text>
<text x="327.1" y="162.1">32/OUT1B</text>
<text x="328.4" y="165.6">31/CTX3</text>
<text x="342.5" y="164.5">31</text>
<text x="272.3" y="168.1">11</text>
<text x="272.3" y="171.6">12</text>
<text x="280.1" y="169.2">11/MOSI</text>
<text x="280.1" y="172.7">12/MQSL/MISO</text>
<text x="324.6" y="172.7">29/PWM/TX7</text>
<text x="328.4" y="169.2">30/CRX3</text>
<text x="342.5" y="171.6">29</text>
<text x="342.5" y="168.1">30</text>
<text x="272.3" y="175.1">13</text>
<text x="272.3" y="178.6">14</text>
<text x="280.1" y="176.2">13/SCK</text>
<text x="280.1" y="179.7">14/A0/PWM/TX3/SPDIFOUT</text>
<text x="323.3" y="179.7">27/A13/SCK1</text>
<text x="324.6" y="176.2">28/PWM/RX7</text>
<text x="342.5" y="178.6">27</text>
<text x="342.5" y="175.1">28</text>
<text x="272.3" y="182.2">15</text>
<text x="272.3" y="185.7">16</text>
<text x="280.1" y="183.3">15/A1/PWM/RX3/SPDIFIN</text>
<text x="322" y="183.3">26/A12/MOSI1</text>
<text x="342.5" y="185.7">25</text>
<text x="342.5" y="182.2">26</text>
<text x="272.3" y="189.2">17</text>
<text x="280.1" y="186.8">16/A2/RX4/SCL1</text>
<text x="280.1" y="190.3">17/A3/TX4/SDA1</text>
<text x="313.1" y="190.3">24/A10/PWM/SCL2/TX6</text>
<text x="313.1" y="186.8">25/A11/PWM/SDA2/RX6</text>
<text x="342.5" y="189.2">24</text>
<text x="272.3" y="192.8">18</text>
<text x="272.3" y="196.3">19</text>
<text x="280.1" y="193.9">18/A4/PWM/SDA</text>
<text x="280.1" y="197.4">19/A5/PWM/SCL</text>
<text x="318.2" y="193.9">23/A9/PWM/MCLK1</text>
<text x="325.8" y="197.4">22/A8/PWM</text>
<text x="342.5" y="196.3">22</text>
<text x="342.5" y="192.8">23</text>
<text x="272.3" y="199.8">20</text>
<text x="280.1" y="200.9">20/A6/TX5/LRCLK1</text>
<text x="318.2" y="200.9">21/A7/RX5/BCLK1</text>
<text x="342.5" y="199.8">21</text>
</g>
<g font-size="1.8" fill="#800">
<text x="340.4" y="125.4">GND</text>
<text x="333.9" y="126.8">GND</text>
<text x="340.4" y="203">GND</text>
<text x="333.9" y="204.4">GND</text>
</g>
</svg>
